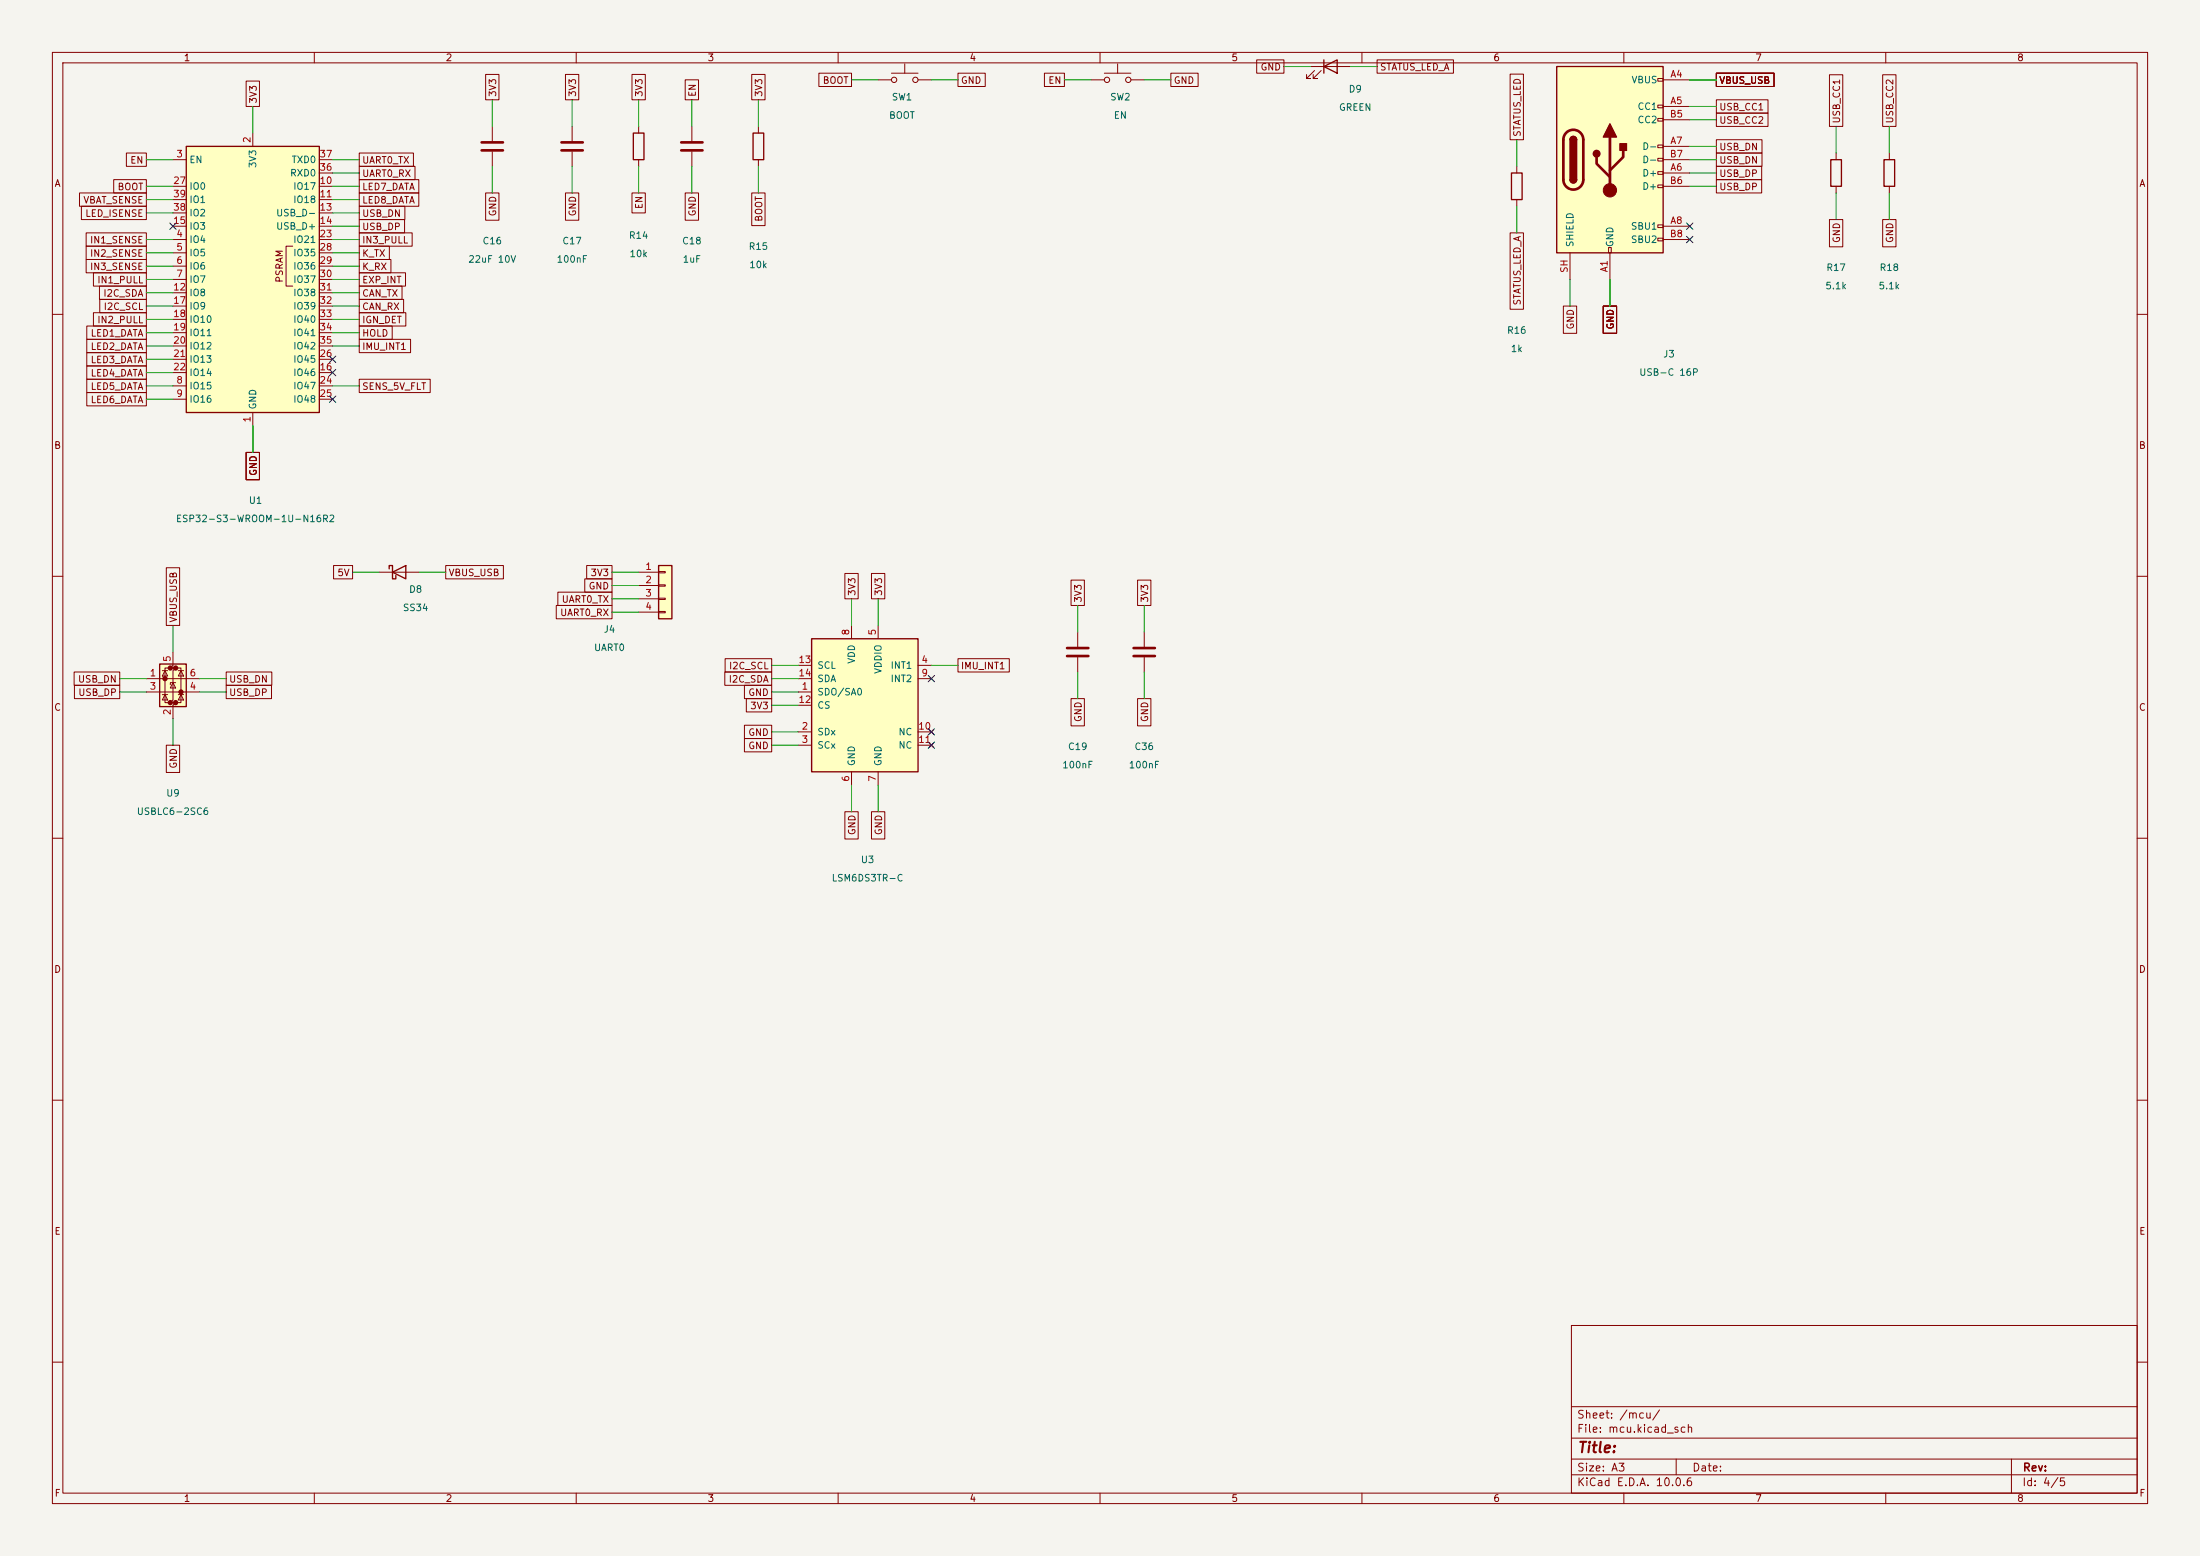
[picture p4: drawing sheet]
<svg xmlns="http://www.w3.org/2000/svg" width="420mm" height="297mm" viewBox="0 0 420 297" stroke-linecap="round" stroke-linejoin="round" font-family="sans-serif">
<path d="M0 0h420v297h-420z" fill="#f5f4ef" stroke="#f5f4ef" stroke-width=".19"/>
<g fill="none" stroke="#840000" stroke-width=".19">
<path d="M10 10h400v277h-400zM12 12h396v273h-396zM60 10v2M110 10v2M160 10v2M210 10v2M250.2 12.7h7.6M251 13.5l-1.6 1.5h.8h-.8v-.8M252.2 13.5l-1.5 1.5h.8h-.8v-.8M260 10v2M310 10v2M360 10v2"/>
<path d="M10 60h2M408 60h2M10 110h2M408 110h2M218.4 120.7v2.7M218.4 125.5v2.8M10 160h2M408 160h2M10 210h2M408 210h2M300 253h108v32h-108zM10 260h2"/>
<path d="M300 278.5h108M300 274.5h108M300 268.5h108M320 278.5v3M384 278.5v6.5M408 260h2M60 285v2M110 285v2M160 285v2M210 285v2M260 285v2M300 281.5h108"/>
<path d="M310 285v2M360 285v2"/>
</g>
<path d="M252.7 12.7l2.6-1.3v2.6zM252.7 11.4v2.6" fill="none" stroke="#840000" stroke-width=".25"/>
<path d="M216.4 123.7h4.1M216.4 125.2h4.1" fill="none" stroke="#840000" stroke-width=".51"/>
<path d="M35.6 27.9h25.4v50.8h-25.4z" fill="#ffffc2"/>
<path d="M35.6 27.9h25.4v50.8h-25.4z" fill="none" stroke="#840000" stroke-width=".25"/>
<g fill="none" stroke="#840000" stroke-width=".19">
<path d="M33 30.5h2.6M33 35.6h2.6M33 38.1h2.6M48.3 25.4v2.5M61 30.5h2.5M61 35.6h2.5M61 38.1h2.5M61 33h2.5M33 45.7h2.6M33 48.3h2.6M33 50.8h2.6M33 53.3h2.6"/>
<path d="M33 55.9h2.6M33 40.6h2.6M33 43.2h2.6M33 58.4h2.6M55.9 47h-1.3v7.6h1.3M61 45.7h2.5M61 48.3h2.5M61 50.8h2.5M61 53.3h2.5M61 55.9h2.5M61 40.6h2.5M61 43.2h2.5"/>
<path d="M61 58.4h2.5M33 73.7h2.6M33 76.2h2.6M33 71.1h2.6M33 61h2.6M33 63.5h2.6M33 66h2.6M33 68.6h2.6M48.3 78.7v2.6M61 73.7h2.5M61 76.2h2.5M61 71.1h2.5"/>
<path d="M61 61h2.5M61 63.5h2.5M61 66h2.5M61 68.6h2.5M205.7 120.7v2.7M205.7 125.5v2.8"/>
</g>
<path d="M203.7 123.7h4.1M203.7 125.2h4.1" fill="none" stroke="#840000" stroke-width=".51"/>
<path d="M154.9 121.9h20.4v25.4h-20.4z" fill="#ffffc2"/>
<path d="M143.8 25.4h2v5.1h-2zM349.5 30.5h2v5.1h-2zM359.7 30.5h2v5.1h-2zM154.9 121.9h20.4v25.4h-20.4z" fill="none" stroke="#840000" stroke-width=".25"/>
<g fill="none" stroke="#840000" stroke-width=".19">
<path d="M94 24.1v2.8M94 29v2.8M109.2 24.1v2.8M109.2 29v2.8M132.1 24.1v2.8M132.1 29v2.8M144.8 24.1v1.3M144.8 30.5v1.3M350.5 29.2v1.3M350.5 35.6v1.2M360.7 29.2v1.3M360.7 35.6v1.2"/>
<path d="M162.6 119.4v2.5M167.6 119.4v2.5M152.4 132.1h2.5M152.4 139.7h2.5M152.4 127h2.5M152.4 129.5h2.5M152.4 134.6h2.5M175.3 139.7h2.5M175.3 127h2.5M175.3 129.5h2.5M177.4 139.3l.8 .8M178.2 139.3l-.8 .8"/>
<path d="M152.4 142.2h2.5M162.6 147.3v2.6M167.6 147.3v2.6M175.3 142.2h2.5M177.4 141.9l.8 .7M178.2 141.9l-.8 .7"/>
</g>
<path d="M91.9 27.2h4.1M91.9 28.7h4.1M107.2 27.2h4.1M107.2 28.7h4.1M130 27.2h4.1M130 28.7h4.1" fill="none" stroke="#840000" stroke-width=".51"/>
<path d="M125.7 108h2.6v10.1h-2.6z" fill="#ffffc2"/>
<path d="M120.9 25.4h2v5.1h-2zM125.7 108h2.6v10.1h-2.6z" fill="none" stroke="#840000" stroke-width=".25"/>
<g fill="none" stroke="#840000" stroke-width=".19">
<path d="M167.6 15.2h2.6M170.2 14h5.1M172.7 12.2v1.8M175.3 15.2h2.5M121.9 24.1v1.3M121.9 30.5v1.3M121.9 109.2h3.8M121.9 111.8h3.8M121.9 114.3h3.8M121.9 116.8h3.8M125.7 109.1h1.3v.2h-1.3zM125.7 111.6h1.3v.3h-1.3z"/>
<path d="M125.7 114.2h1.3v.2h-1.3zM125.7 116.7h1.3v.3h-1.3z"/>
<circle cx="170.7" cy="15.2" r=".51"/>
<circle cx="174.8" cy="15.2" r=".51"/>
</g>
<path d="M297.2 12.7h20.3v35.6h-20.3z" fill="#ffffc2"/>
<g fill="none" stroke="#840000" stroke-width=".19">
<path d="M316.5 15h1v.5h-1zM317.5 15.2h5.1M289.6 31.8v1.2M289.6 38.1v1.3M316.5 20.1h1v.5h-1zM316.5 22.6h1v.5h-1zM316.5 27.7h1v.5h-1zM316.5 30.2h1v.5h-1zM316.5 32.8h1v.5h-1zM316.5 35.3h1v.5h-1zM317.5 20.3h5.1M317.5 33h5.1"/>
<path d="M317.5 27.9h5.1M317.5 22.9h5.1M317.5 35.6h5.1M317.5 30.5h5.1M299.7 48.3v5M307.1 47.2h.5v1.1h-.5zM307.3 48.3v5M316.5 42.9h1v.5h-1zM316.5 45.5h1v.5h-1zM317.5 43.2h5.1M317.5 45.7h5.1"/>
</g>
<path d="M297.2 12.7h20.3v35.6h-20.3zM288.5 33h2.1v5.1h-2.1zM299.7 26.7a.64 .64 0 0 1 .7-.7 .64 .64 0 0 1 .6 .7M299.7 34.3a.64 .64 0 0 0 .7 .6 .64 .64 0 0 0 .6-.6" fill="none" stroke="#840000" stroke-width=".25"/>
<path d="M299 25.3a1.91 1.91 0 0 1 2.1-.4 1.91 1.91 0 0 1 1.2 1.8v7.6a1.91 1.91 0 0 1-1.9 1.9 1.91 1.91 0 0 1-2-1.9l.1-7.8 .1-.6zM304.8 30v1.2l2.5 2.6M307.3 26.2v10.1M309.9 28.7v1.3l-2.6 2.5" fill="none" stroke="#840000" stroke-width=".51"/>
<g fill="#840000" stroke="#840000" stroke-width=".25">
<path d="M299.7 26.7h1.3v7.6h-1.3z"/>
<path d="M299.9 26.2a.64 .64 0 0 1 .7-.1 .64 .64 0 0 1 .4 .6h-1.3z"/>
<path d="M299.7 34.3h1.3a.64 .64 0 0 1-.6 .6 .64 .64 0 0 1-.7-.6z"/>
<path d="M307.3 23.6l1.3 2.6h-2.5z"/>
<path d="M309.2 27.4h1.3v1.3h-1.3z"/>
<circle cx="304.8" cy="29.3" r=".63"/>
</g>
<circle cx="307.3" cy="36.3" r="1.27" fill="#840000" stroke="#840000" stroke-width=".19"/>
<path d="M30.5 126.7h5.1v8.2h-5.1z" fill="#ffffc2"/>
<g fill="#840000" stroke="#840000" stroke-width=".51">
<circle cx="31.5" cy="129.5" r=".25"/>
<circle cx="32.5" cy="127.5" r=".25"/>
<circle cx="32.5" cy="134.1" r=".25"/>
<circle cx="33.5" cy="127.5" r=".25"/>
<circle cx="33.5" cy="134.1" r=".25"/>
<circle cx="34.5" cy="132.1" r=".25"/>
</g>
<g fill="none" stroke="#840000" stroke-width=".19">
<path d="M47 15.5h2.5v4.8h-2.5zM92.7 14.2h2.6v4.9h-2.6zM107.9 14.2h2.6v4.9h-2.6zM120.6 14.2h2.6v4.9h-2.6zM130.8 15.2h2.6v3.9h-2.6zM143.5 14.2h2.6v4.9h-2.6zM156.3 14h6.3v2.5h-6.3zM182.9 14h5.2v2.5h-5.2zM199.4 14h3.8v2.5h-3.8zM208.3 15.2h2.5M210.8 14h5.1M213.4 12.2v1.8"/>
<path d="M215.9 15.2h2.5M223.5 14h5.2v2.5h-5.2zM239.9 11.4h5.2v2.6h-5.2zM262.9 11.4h14.6v2.6h-14.6zM288.3 14.1h2.5v12.6h-2.5zM327.7 14h11v2.5h-11zM327.7 19h9.8v2.6h-9.8zM349.2 14.3h2.6v9.8h-2.6zM359.4 14.3h2.6v9.8h-2.6zM15.2 36.8h12.7v2.6h-12.7zM15.5 39.4h12.4v2.5h-12.4zM21.7 34.3h6.2v2.5h-6.2z"/>
<path d="M24.1 29.2h3.8v2.6h-3.8zM68.6 29.2h10.3v2.6h-10.3zM68.6 31.7h10.6v2.6h-10.6zM68.6 39.4h8.7v2.5h-8.7zM68.6 36.8h11.4v2.6h-11.4zM68.6 34.3h11.4v2.5h-11.4zM92.7 36.8h2.6v5.2h-2.6zM107.9 36.8h2.6v5.2h-2.6zM120.6 36.8h2.6v3.8h-2.6zM130.8 36.8h2.6v5.2h-2.6zM143.5 36.8h2.6v6.3h-2.6zM327.7 21.6h9.8v2.5h-9.8z"/>
<path d="M327.7 26.7h8.7v2.5h-8.7zM327.7 31.7h8.6v2.6h-8.6zM327.7 34.3h8.6v2.5h-8.6zM327.7 29.2h8.7v2.6h-8.7zM16.4 44.4h11.5v2.6h-11.5zM16.4 47h11.5v2.5h-11.5zM16.4 49.5h11.5v2.6h-11.5zM17.8 59.7h10.1v2.5h-10.1zM17.8 52.1h10.1v2.5h-10.1zM19 54.6h8.9v2.6h-8.9zM19 57.1h8.9v2.6h-8.9zM68.6 52.1h8.8v2.5h-8.8z"/>
<path d="M68.6 49.5h6v2.6h-6zM68.6 47h5.7v2.5h-5.7zM68.6 44.4h10.1v2.6h-10.1zM68.6 41.9h8.6v2.6h-8.6zM68.6 59.7h8.9v2.5h-8.9zM68.6 57.1h8.5v2.6h-8.5zM68.6 54.6h8.1v2.6h-8.1zM288.3 44.5h2.5v14.5h-2.5zM298.4 58.4h2.6v5.2h-2.6zM306.1 58.4h2.5v5.2h-2.5zM349.2 41.9h2.6v5.2h-2.6zM359.4 41.9h2.6v5.2h-2.6z"/>
<path d="M16.6 69.8h11.3v2.6h-11.3zM16.6 67.3h11.3v2.6h-11.3zM16.6 64.8h11.3v2.5h-11.3zM16.6 62.2h11.3v2.6h-11.3zM16.6 74.9h11.3v2.6h-11.3zM16.6 72.4h11.3v2.5h-11.3zM68.6 72.4h13.5v2.5h-13.5zM68.6 64.8h9.8v2.5h-9.8zM68.6 62.2h6.3v2.6h-6.3zM47 86.4h2.5v5.2h-2.5zM31.7 108.4h2.6v11h-2.6zM63.7 107.9h3.6v2.6h-3.6z"/>
<path d="M72.4 109.2h7.6M85.1 107.9h11v2.6h-11zM106.2 115.6h10.6v2.5h-10.6zM106.5 113h10.3v2.6h-10.3zM111.6 110.5h5.2v2.5h-5.2zM112 107.9h4.8v2.6h-4.8zM161.3 109.5h2.5v4.8h-2.5zM166.4 109.5h2.5v4.8h-2.5zM204.5 110.7h2.5v4.9h-2.5zM217.2 110.7h2.5v4.9h-2.5zM14.1 128.3h8.8v2.5h-8.8zM14.2 130.8h8.7v2.6h-8.7z"/>
<path d="M27.9 129.5h10.2M27.9 132.1h10.2M31 132.6h1M31 128h1M31.5 128l.5 1h-1zM31.5 132.6l.5 1h-1zM32.5 127.5h-1v6.6h1M33 124.5v2.5l-.5 .5h1l-.5 .5v5.6l-.5 .5h1l-.5 .5v2.6M33 130.3l.5 1h-1zM33.5 130.3h-1v.4M33.5 127.5h1v6.6h-1M34 132.6h1.1"/>
<path d="M34 128h1.1M34.5 128l.6 1h-1.1zM34.5 132.6l.6 1h-1.1zM43.2 130.8h8.6v2.6h-8.6zM43.2 128.3h8.7v2.5h-8.7zM138.4 128.3h8.9v2.5h-8.9zM138.4 125.7h8.9v2.6h-8.9zM142.1 130.8h5.2v2.6h-5.2zM142.1 138.4h5.2v2.6h-5.2zM142.5 133.3h4.8v2.6h-4.8zM182.9 125.7h9.8v2.6h-9.8zM204.5 133.4h2.5v5.2h-2.5z"/>
<path d="M217.2 133.4h2.5v5.2h-2.5zM31.7 142.2h2.6v5.2h-2.6zM142.1 141h5.2v2.5h-5.2zM161.3 154.9h2.5v5.2h-2.5zM166.4 154.9h2.5v5.2h-2.5z"/>
<circle cx="211.3" cy="15.2" r=".51"/>
<circle cx="215.4" cy="15.2" r=".51"/>
</g>
<path d="M74.3 108.6v-.6h.6v2.5h.7v-.6M74.9 109.2l2.6-1.2v2.5zM30.5 126.7h5.1v8.2h-5.1z" fill="none" stroke="#840000" stroke-width=".25"/>
<g fill="none" stroke="#009600" stroke-width=".19">
<path d="M94 19.1v5M109.2 19.1v5M121.9 19.1v5M132.1 19.1v5M144.8 19.1v5M162.6 15.2h5M177.8 15.2h5.1M203.2 15.2h5.1M218.4 15.2h5.1M245.1 12.7h5.1M257.8 12.7h5.1M322.6 15.2h5.1"/>
<path d="M27.9 38.1h5.1M27.9 30.5h5.1M27.9 35.6h5.1M48.3 20.3v5.1M63.5 38.1h5.1M63.5 30.5h5.1M63.5 33h5.1M63.5 35.6h5.1M94 31.8v5M109.2 31.8v5M121.9 31.8v5M132.1 31.8v5"/>
<path d="M144.8 31.8v5M289.6 26.7v5.1M289.6 39.4v5.1M322.6 30.5h5.1M322.6 33h5.1M322.6 35.6h5.1M322.6 27.9h5.1M322.6 22.9h5.1M322.6 20.3h5.1M350.5 24.1v5.1M350.5 36.8v5.1M360.7 24.1v5.1"/>
<path d="M360.7 36.8v5.1M27.9 45.7h5.1M27.9 48.3h5.1M27.9 50.8h5.1M27.9 53.3h5.1M27.9 55.9h5.1M27.9 40.6h5.1M27.9 58.4h5.1M63.5 45.7h5.1M63.5 48.3h5.1M63.5 50.8h5.1M63.5 53.3h5.1"/>
<path d="M63.5 55.9h5.1M63.5 40.6h5.1M63.5 58.4h5.1M63.5 43.2h5.1M299.7 53.3v5.1M307.3 53.3v5.1M27.9 61h5.1M27.9 63.5h5.1M27.9 66h5.1M27.9 73.7h5.1M27.9 76.2h5.1M27.9 68.6h5.1"/>
<path d="M27.9 71.1h5.1M63.5 61h5.1M63.5 63.5h5.1M63.5 66h5.1M63.5 73.7h5.1M48.3 81.3v5.1M33 119.4v5.1M67.3 109.2h5.1M80 109.2h5.1M116.8 116.8h5.1M116.8 109.2h5.1M116.8 114.3h5.1"/>
<path d="M116.8 111.8h5.1M162.6 114.3v5.1M167.6 114.3v5.1M205.7 115.6v5.1M218.4 115.6v5.1M22.9 132.1h5M22.9 129.5h5M33 137.2v5M38.1 132.1h5.1M38.1 129.5h5.1M147.3 127h5.1M147.3 139.7h5.1"/>
<path d="M147.3 134.6h5.1M147.3 132.1h5.1M147.3 129.5h5.1M177.8 127h5.1M205.7 128.3v5.1M218.4 128.3v5.1M147.3 142.2h5.1M162.6 149.9v5M167.6 149.9v5"/>
</g>
<g fill="none" stroke="#000084" stroke-width=".19">
<path d="M32.4 42.6l1.2 1.2M33.6 42.6l-1.2 1.2M322 42.6l1.2 1.2M322 45.1l1.2 1.2M323.2 42.6l-1.2 1.2M323.2 45.1l-1.2 1.2M62.9 75.6l1.2 1.2M62.9 70.5l1.2 1.2M62.9 68l1.2 1.2M64.1 75.6l-1.2 1.2M64.1 70.5l-1.2 1.2M64.1 68l-1.2 1.2"/>
<path d="M177.2 128.9l1.2 1.2M177.2 139.1l1.2 1.2M178.4 128.9l-1.2 1.2M178.4 139.1l-1.2 1.2M177.2 141.6l1.2 1.2M178.4 141.6l-1.2 1.2"/>
</g>
<text font-size="2" fill="#840000" x="301" y="277.8">Title:</text>
<g font-size="1.5" fill="#840000">
<text x="300.9" y="273.8">File: mcu.kicad_sch</text>
<text x="300.9" y="271.1">Sheet: /mcu/</text>
<text x="300.9" y="281.2">Size: A3</text>
<text x="322.9" y="281.2">Date:</text>
<text x="386" y="281.2">Rev:</text>
<text x="300.9" y="284">KiCad E.D.A. 10.0.6</text>
<text x="385.9" y="284">Id: 4/5</text>
</g>
<g font-size="1.3" fill="#840000">
<text x="35" y="12">1</text>
<text x="85" y="12">2</text>
<text x="135" y="12">3</text>
<text x="185" y="12">4</text>
<text x="235" y="12">5</text>
<text x="285" y="12">6</text>
<text x="335" y="12">7</text>
<text x="385" y="12">8</text>
<text x="157" y="16.3">BOOT</text>
<text x="183.3" y="16.3">GND</text>
<text x="200" y="16.3">EN</text>
<text x="224" y="16.3">GND</text>
<text x="240.5" y="13.8">GND</text>
<text x="263.3" y="13.8">STATUS_LED_A</text>
<text x="328.1" y="16.3">VBUS_USB</text>
<text x="49.3" y="19.9" transform="rotate(-90 49.3 19.9)">3V3</text>
<text x="95" y="18.6" transform="rotate(-90 95 18.6)">3V3</text>
<text x="110.3" y="18.6" transform="rotate(-90 110.3 18.6)">3V3</text>
<text x="123" y="18.6" transform="rotate(-90 123 18.6)">3V3</text>
<text x="133.1" y="18.6" transform="rotate(-90 133.1 18.6)">EN</text>
<text x="145.8" y="18.6" transform="rotate(-90 145.8 18.6)">3V3</text>
<text x="328.1" y="21.4">USB_CC1</text>
<text x="328.1" y="23.9">USB_CC2</text>
<text x="351.6" y="23.7" transform="rotate(-90 351.6 23.7)">USB_CC1</text>
<text x="361.7" y="23.7" transform="rotate(-90 361.7 23.7)">USB_CC2</text>
<text x="290.6" y="26.2" transform="rotate(-90 290.6 26.2)">STATUS_LED</text>
<text x="328.1" y="29">USB_DN</text>
<text x="10.3" y="36">A</text>
<text x="24.8" y="31.5">EN</text>
<text x="69" y="31.5">UART0_TX</text>
<text x="69" y="34.1">UART0_RX</text>
<text x="328.1" y="34.1">USB_DP</text>
<text x="328.1" y="31.5">USB_DN</text>
<text x="408.3" y="36">A</text>
<text x="15.8" y="39.2">VBAT_SENSE</text>
<text x="16.2" y="41.7">LED_ISENSE</text>
<text x="22.3" y="36.6">BOOT</text>
<text x="69" y="41.7">USB_DN</text>
<text x="69" y="39.2">LED8_DATA</text>
<text x="69" y="36.6">LED7_DATA</text>
<text x="95" y="41.4" transform="rotate(-90 95 41.4)">GND</text>
<text x="110.3" y="41.4" transform="rotate(-90 110.3 41.4)">GND</text>
<text x="123" y="40" transform="rotate(-90 123 40)">EN</text>
<text x="133.1" y="41.4" transform="rotate(-90 133.1 41.4)">GND</text>
<text x="328.1" y="36.6">USB_DP</text>
<text x="17.1" y="46.8">IN1_SENSE</text>
<text x="69" y="46.8">IN3_PULL</text>
<text x="69" y="44.2">USB_DP</text>
<text x="145.8" y="42.4" transform="rotate(-90 145.8 42.4)">BOOT</text>
<text x="351.6" y="46.5" transform="rotate(-90 351.6 46.5)">GND</text>
<text x="361.7" y="46.5" transform="rotate(-90 361.7 46.5)">GND</text>
<text x="17.1" y="49.3">IN2_SENSE</text>
<text x="17.1" y="51.9">IN3_SENSE</text>
<text x="69" y="51.9">K_RX</text>
<text x="69" y="49.3">K_TX</text>
<text x="18.5" y="54.4">IN1_PULL</text>
<text x="19.6" y="56.9">I2C_SDA</text>
<text x="19.7" y="59.5">I2C_SCL</text>
<text x="54.3" y="54.1" transform="rotate(-90 54.3 54.1)">PSRAM</text>
<text x="69" y="54.4">EXP_INT</text>
<text x="69" y="59.5">CAN_RX</text>
<text x="69" y="56.9">CAN_TX</text>
<text x="290.6" y="58.4" transform="rotate(-90 290.6 58.4)">STATUS_LED_A</text>
<text x="17.2" y="64.6">LED1_DATA</text>
<text x="18.5" y="62">IN2_PULL</text>
<text x="69" y="64.6">HOLD</text>
<text x="69" y="62">IGN_DET</text>
<text x="300.8" y="63" transform="rotate(-90 300.8 63)">GND</text>
<text x="308.4" y="63" transform="rotate(-90 308.4 63)">GND</text>
<text x="17.2" y="69.6">LED3_DATA</text>
<text x="17.2" y="67.1">LED2_DATA</text>
<text x="69" y="67.1">IMU_INT1</text>
<text x="17.2" y="72.2">LED4_DATA</text>
<text x="17.2" y="77.3">LED6_DATA</text>
<text x="17.2" y="74.7">LED5_DATA</text>
<text x="69" y="74.7">SENS_5V_FLT</text>
<text x="10.2" y="86">B</text>
<text x="408.2" y="86">B</text>
<text x="49.3" y="90.9" transform="rotate(-90 49.3 90.9)">GND</text>
<text x="64.3" y="110.3">5V</text>
<text x="85.5" y="110.3">VBUS_USB</text>
<text x="112.3" y="112.8">GND</text>
<text x="112.6" y="110.3">3V3</text>
<text x="163.6" y="113.9" transform="rotate(-90 163.6 113.9)">3V3</text>
<text x="168.7" y="113.9" transform="rotate(-90 168.7 113.9)">3V3</text>
<text x="34.1" y="118.9" transform="rotate(-90 34.1 118.9)">VBUS_USB</text>
<text x="106.8" y="117.9">UART0_RX</text>
<text x="107.1" y="115.4">UART0_TX</text>
<text x="206.8" y="115.1" transform="rotate(-90 206.8 115.1)">3V3</text>
<text x="219.5" y="115.1" transform="rotate(-90 219.5 115.1)">3V3</text>
<text x="14.8" y="130.6">USB_DN</text>
<text x="43.6" y="130.6">USB_DN</text>
<text x="139" y="130.6">I2C_SDA</text>
<text x="139.1" y="128.1">I2C_SCL</text>
<text x="183.3" y="128.1">IMU_INT1</text>
<text x="10.2" y="136">C</text>
<text x="14.8" y="133.1">USB_DP</text>
<text x="43.6" y="133.1">USB_DP</text>
<text x="142.7" y="133.1">GND</text>
<text x="143.1" y="135.7">3V3</text>
<text x="206.8" y="137.9" transform="rotate(-90 206.8 137.9)">GND</text>
<text x="219.5" y="137.9" transform="rotate(-90 219.5 137.9)">GND</text>
<text x="408.2" y="136">C</text>
<text x="142.7" y="140.8">GND</text>
<text x="142.7" y="143.3">GND</text>
<text x="34.1" y="146.8" transform="rotate(-90 34.1 146.8)">GND</text>
<text x="163.6" y="159.5" transform="rotate(-90 163.6 159.5)">GND</text>
<text x="168.7" y="159.5" transform="rotate(-90 168.7 159.5)">GND</text>
<text x="10.2" y="186">D</text>
<text x="408.2" y="186">D</text>
<text x="10.3" y="236">E</text>
<text x="408.3" y="236">E</text>
<text x="10.3" y="286">F</text>
<text x="35" y="287">1</text>
<text x="85" y="287">2</text>
<text x="135" y="287">3</text>
<text x="185" y="287">4</text>
<text x="235" y="287">5</text>
<text x="285" y="287">6</text>
<text x="335" y="287">7</text>
<text x="385" y="287">8</text>
<text x="408.3" y="286">F</text>
</g>
<g font-size="1.3" fill="#006464">
<text x="257.4" y="17.9">D9</text>
<text x="311.4" y="16.2">VBUS</text>
<text x="169.6" y="23">BOOT</text>
<text x="170.1" y="19.5">SW1</text>
<text x="211.8" y="19.5">SW2</text>
<text x="212.5" y="23">EN</text>
<text x="255.5" y="21.4">GREEN</text>
<text x="312.5" y="21.3">CC1</text>
<text x="312.5" y="23.8">CC2</text>
<text x="313.4" y="28.9">D-</text>
<text x="36" y="31.4">EN</text>
<text x="49.2" y="32.2" transform="rotate(-90 49.2 32.2)">3V3</text>
<text x="55.3" y="34">RXD0</text>
<text x="55.6" y="31.4">TXD0</text>
<text x="313.4" y="34">D+</text>
<text x="313.4" y="31.4">D-</text>
<text x="36" y="36.5">IO0</text>
<text x="36" y="41.6">IO2</text>
<text x="36" y="39.1">IO1</text>
<text x="52.6" y="41.6">USB_D-</text>
<text x="55.9" y="36.5">IO17</text>
<text x="55.9" y="39.1">IO18</text>
<text x="313.4" y="36.5">D+</text>
<text x="36" y="46.7">IO4</text>
<text x="36" y="44.1">IO3</text>
<text x="52.6" y="44.1">USB_D+</text>
<text x="55.9" y="46.7">IO21</text>
<text x="92" y="46.9">C16</text>
<text x="107.2" y="46.9">C17</text>
<text x="119.9" y="45.9">R14</text>
<text x="130.1" y="46.9">C18</text>
<text x="142.8" y="48">R15</text>
<text x="300.7" y="47.3" transform="rotate(-90 300.7 47.3)">SHIELD</text>
<text x="308.3" y="47.3" transform="rotate(-90 308.3 47.3)">GND</text>
<text x="311.2" y="44.1">SBU1</text>
<text x="311.2" y="46.7">SBU2</text>
<text x="36" y="49.2">IO5</text>
<text x="36" y="51.8">IO6</text>
<text x="55.9" y="49.2">IO35</text>
<text x="55.9" y="51.8">IO36</text>
<text x="89.3" y="50.4">22uF 10V</text>
<text x="106.2" y="50.4">100nF</text>
<text x="120.1" y="49.4">10k</text>
<text x="130.2" y="50.4">1uF</text>
<text x="142.9" y="51.5">10k</text>
<text x="348.5" y="52">R17</text>
<text x="358.7" y="52">R18</text>
<text x="36" y="54.3">IO7</text>
<text x="36" y="56.8">IO8</text>
<text x="36" y="59.4">IO9</text>
<text x="55.9" y="54.3">IO37</text>
<text x="55.9" y="56.8">IO38</text>
<text x="55.9" y="59.4">IO39</text>
<text x="348.4" y="55.5">5.1k</text>
<text x="358.5" y="55.5">5.1k</text>
<text x="36" y="61.9">IO10</text>
<text x="36" y="64.5">IO11</text>
<text x="55.9" y="61.9">IO40</text>
<text x="55.9" y="64.5">IO41</text>
<text x="287.6" y="64">R16</text>
<text x="36" y="67">IO12</text>
<text x="36" y="69.5">IO13</text>
<text x="55.9" y="69.5">IO45</text>
<text x="55.9" y="67">IO42</text>
<text x="288.3" y="67.5">1k</text>
<text x="317.4" y="68.5">J3</text>
<text x="36" y="74.6">IO15</text>
<text x="36" y="77.2">IO16</text>
<text x="36" y="72.1">IO14</text>
<text x="55.9" y="72.1">IO46</text>
<text x="55.9" y="74.6">IO47</text>
<text x="55.9" y="77.2">IO48</text>
<text x="312.8" y="72">USB-C 16P</text>
<text x="49.2" y="78.3" transform="rotate(-90 49.2 78.3)">GND</text>
<text x="33.5" y="100">ESP32-S3-WROOM-1U-N16R2</text>
<text x="47.4" y="96.5">U1</text>
<text x="78" y="113.5">D8</text>
<text x="76.8" y="117">SS34</text>
<text x="113.3" y="124.6">UART0</text>
<text x="115.1" y="121.1">J4</text>
<text x="155.9" y="128">SCL</text>
<text x="155.9" y="130.5">SDA</text>
<text x="163.5" y="126.8" transform="rotate(-90 163.5 126.8)">VDD</text>
<text x="168.6" y="128.7" transform="rotate(-90 168.6 128.7)">VDDIO</text>
<text x="169.9" y="128">INT1</text>
<text x="169.9" y="130.5">INT2</text>
<text x="155.9" y="133">SDO/SA0</text>
<text x="155.9" y="135.6">CS</text>
<text x="155.9" y="140.7">SDx</text>
<text x="155.9" y="143.2">SCx</text>
<text x="171.4" y="140.7">NC</text>
<text x="171.4" y="143.2">NC</text>
<text x="203.8" y="143.5">C19</text>
<text x="216.5" y="143.5">C36</text>
<text x="163.5" y="146.3" transform="rotate(-90 163.5 146.3)">GND</text>
<text x="168.6" y="146.3" transform="rotate(-90 168.6 146.3)">GND</text>
<text x="202.7" y="147">100nF</text>
<text x="215.4" y="147">100nF</text>
<text x="26" y="155.9">USBLC6-2SC6</text>
<text x="31.6" y="152.4">U9</text>
<text x="164.2" y="165.1">U3</text>
<text x="158.7" y="168.6">LSM6DS3TR-C</text>
</g>
<g font-size="1.3" fill="#a90000">
<text x="318.8" y="15.1">A4</text>
<text x="318.7" y="22.7">B5</text>
<text x="318.8" y="20.2">A5</text>
<text x="48.1" y="27.4" transform="rotate(-90 48.1 27.4)">2</text>
<text x="318.8" y="27.8">A7</text>
<text x="33" y="35.4">27</text>
<text x="33.6" y="30.3">3</text>
<text x="60.9" y="35.4">10</text>
<text x="60.9" y="32.9">36</text>
<text x="60.9" y="30.3">37</text>
<text x="318.7" y="35.4">B6</text>
<text x="318.7" y="30.3">B7</text>
<text x="318.8" y="32.9">A6</text>
<text x="33" y="40.5">38</text>
<text x="33" y="38">39</text>
<text x="60.9" y="38">11</text>
<text x="60.9" y="40.5">13</text>
<text x="33" y="43">15</text>
<text x="33.6" y="45.6">4</text>
<text x="60.9" y="43">14</text>
<text x="60.9" y="45.6">23</text>
<text x="318.7" y="45.6">B8</text>
<text x="318.8" y="43">A8</text>
<text x="33.6" y="48.1">5</text>
<text x="33.6" y="50.7">6</text>
<text x="33.6" y="53.2">7</text>
<text x="60.9" y="48.1">28</text>
<text x="60.9" y="50.7">29</text>
<text x="60.9" y="53.2">30</text>
<text x="299.6" y="52.2" transform="rotate(-90 299.6 52.2)">SH</text>
<text x="307.2" y="52.1" transform="rotate(-90 307.2 52.1)">A1</text>
<text x="33" y="55.7">12</text>
<text x="33" y="58.3">17</text>
<text x="60.9" y="55.7">31</text>
<text x="60.9" y="58.3">32</text>
<text x="33" y="60.8">18</text>
<text x="33" y="63.4">19</text>
<text x="33" y="65.9">20</text>
<text x="60.9" y="60.8">33</text>
<text x="60.9" y="63.4">34</text>
<text x="60.9" y="65.9">35</text>
<text x="33" y="68.4">21</text>
<text x="33" y="71">22</text>
<text x="60.9" y="71">16</text>
<text x="60.9" y="68.4">26</text>
<text x="33.6" y="73.5">8</text>
<text x="33.6" y="76.1">9</text>
<text x="60.9" y="73.5">24</text>
<text x="60.9" y="76.1">25</text>
<text x="48.1" y="80.7" transform="rotate(-90 48.1 80.7)">1</text>
<text x="123.1" y="109.1">1</text>
<text x="123.1" y="111.6">2</text>
<text x="123.1" y="114.2">3</text>
<text x="123.1" y="116.7">4</text>
<text x="162.4" y="121.4" transform="rotate(-90 162.4 121.4)">8</text>
<text x="167.5" y="121.4" transform="rotate(-90 167.5 121.4)">5</text>
<text x="28.5" y="129.4">1</text>
<text x="28.5" y="131.9">3</text>
<text x="32.9" y="126.5" transform="rotate(-90 32.9 126.5)">5</text>
<text x="36.1" y="131.9">4</text>
<text x="36.1" y="129.4">6</text>
<text x="152.3" y="126.9">13</text>
<text x="152.3" y="129.4">14</text>
<text x="152.9" y="131.9">1</text>
<text x="175.8" y="126.9">4</text>
<text x="175.8" y="129.4">9</text>
<text x="32.9" y="136.6" transform="rotate(-90 32.9 136.6)">2</text>
<text x="152.3" y="134.5">12</text>
<text x="152.9" y="139.6">2</text>
<text x="152.9" y="142.1">3</text>
<text x="175.2" y="139.6">10</text>
<text x="175.2" y="142.1">11</text>
<text x="162.4" y="149.3" transform="rotate(-90 162.4 149.3)">6</text>
<text x="167.5" y="149.3" transform="rotate(-90 167.5 149.3)">7</text>
</g>
</svg>
